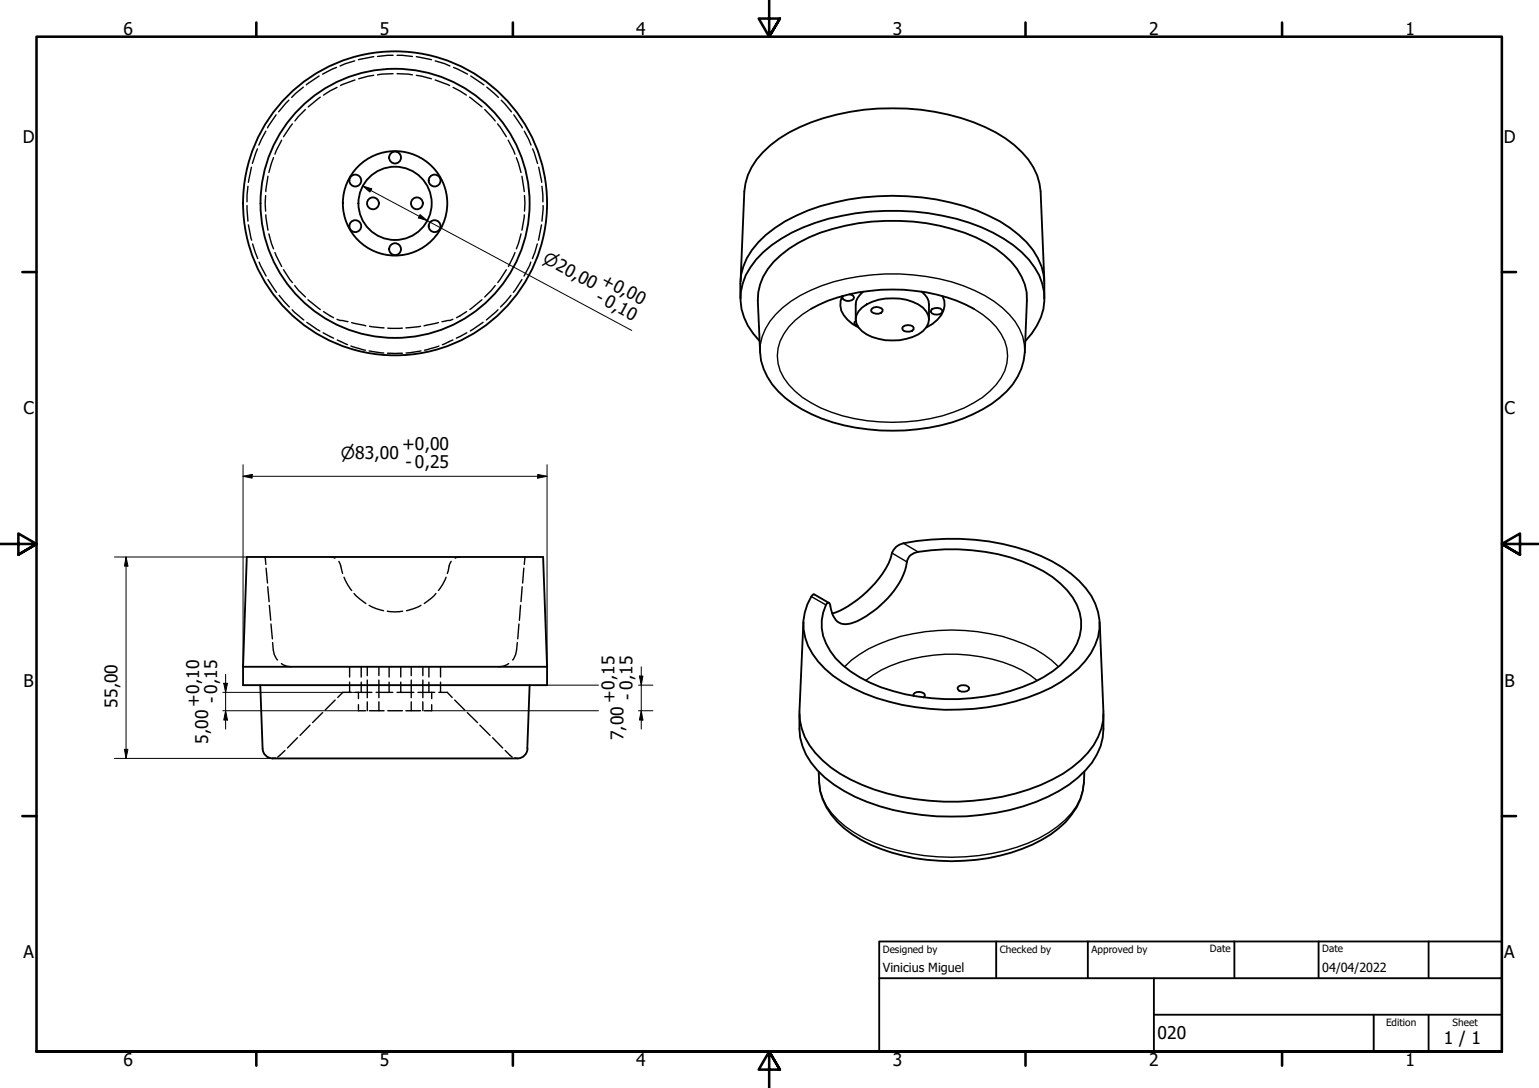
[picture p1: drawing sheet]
<svg xmlns="http://www.w3.org/2000/svg" width="420mm" height="297mm" viewBox="0 0 420 297" stroke-linecap="round" stroke-linejoin="round" font-family="sans-serif">
<!-- layer: Hidden (ISO) -->
<g fill="none" stroke="#000" stroke-width=".38">
<path d="M91.9 18.4l-3.8 1.8M96.8 16.6l-4 1.4M102 15.5l-4.1 .8M107.3 15.1l-4.2 .3M108.4 15.1l4.2 .3M113.7 15.5l4.1 .8M118.8 16.6l2.6 .8 1.4 .6M123.8 18.4l3.8 1.8M72.6 35.8l-1.9 3.8M75.4 31.4l-2.4 3.5M76.9 38.3l-1.8 3.8M78.9 27.4l-2.8 3.1"/>
<path d="M79.8 33.8l-2.4 3.5M82.8 23.8l-3.2 2.8M83.4 29.9l-2.9 3.1M87.1 20.8l-3.5 2.4M87.4 26.5l-3.3 2.7M92 23.9l-3.7 2.1M96.9 21.8l-3.9 1.6M102 20.6l-4.1 .9M107.3 20.1l-4.2 .3M108.4 20.1l4.2 .3M113.7 20.6l4.1 .9M118.8 21.8l3.9 1.6"/>
<path d="M123.7 23.9l3.6 2.1M128.2 26.5l3.4 2.7M128.5 20.8l3.6 2.4M132.3 29.9l2.9 3.1M132.9 23.8l3.2 2.8M135.8 33.8l2.4 3.5M136.8 27.4l2.8 3.1M138.7 38.3l1.9 3.8M140.3 31.4l2.3 3.5M143.1 35.8l1.9 3.8M67.4 56.1l.3 4.3M67.7 50.8l-.3 4.3"/>
<path d="M68.6 45.6l-.8 4.2M70.3 40.6l-1.4 4M72.5 53.4v4.2M72.6 58.7l.6 4.2M73.2 48.1l-.6 4.2M74.7 43l-1.3 4.1M141 43l1.2 4.1M142.5 48.1l.6 4.2M143.1 58.7l-.6 4.2M143.2 53.4v4.2M145.4 40.6l1.3 4M147.1 45.6l.8 4.2"/>
<path d="M148 50.8l.2 4.3M148.3 56.1l-.3 4.3M67.8 61.4l.9 4.2M69 66.6l1.4 4M70.7 71.6l1.9 3.8M73.2 76.3l2.3 3.5M73.4 63.9l1.3 4M75.1 68.9l1.8 3.9M77.4 73.6l2.4 3.5M80.5 78l2.9 3.1M135.2 78l-2.9 3.1M138.2 73.6l-2.3 3.5"/>
<path d="M140.6 68.9l-1.8 3.9M142.2 63.9l-1.2 4M142.5 76.3l-2.4 3.5M144.9 71.6l-1.8 3.8M146.7 66.6l-1.3 4M147.8 61.4l-.8 4.2M76.2 80.6l2.8 3.2M79.8 84.6l3.1 2.8M83.8 88l3.5 2.3M84.1 81.8l3.3 2.7M88.2 90.9l2.9 1.4M88.3 85.1l2.8 1.6"/>
<path d="M92 87.2l3 .6M92.1 92.8l2.8 1.3M95.8 94.5l4 1.1M96 88.1l3.9 .8M100.8 95.8l4 .6M100.9 89.1l3.9 .4M105.8 96.4h4.1M105.9 89.6h4M114.8 89.1l-4 .4M114.9 95.8l-4 .6M119.7 88.1l-3.9 .8M119.8 94.5l-3.9 1.1"/>
<path d="M123.6 92.8l-2.8 1.3M123.6 87.2l-3 .6M127.4 85.1l-2.7 1.6M127.4 90.9l-2.8 1.4M131.6 81.8l-3.3 2.7M131.9 88l-3.5 2.3M136 84.6l-3.2 2.8M139.5 80.6l-2.8 3.2M72.4 152.1l.2 2M72.6 155.1l.4 4.1M90.1 152.1l1.3 .3M92.5 153.3l.4 .7 .6 2.6"/>
<path d="M93.9 157.6l1 2 1.1 1.6M121.8 157.6l-1 2-1.1 1.6M123.2 153.3a4.3 4.3 0 0 0-.8 2.6l-.3 .7M125.6 152.1l-1.3 .3M143 155.1l-.3 4.1M143.3 152.1l-.2 2M73.1 160.2l.4 4.1M73.5 165.3l.4 4M74 170.4l.4 4M74.4 175.4a6.5 6.5 0 0 0 1.4 4.8M96.6 162l3.3 2.8M100.8 165.3l1.9 .9 2 .5"/>
<path d="M105.7 166.9l2.1 .2 2.1-.2M114.9 165.3l-1.9 .9-2 .5M119 162l-1.5 1.5-1.7 1.3M141.2 175.4a7 7 0 0 1-1.2 4.8M141.7 170.4l-.3 4M142.1 165.3l-.3 4M142.6 160.2l-.4 4.1M76.8 181.2l1.6 .7 1.2 .1M84.6 198l-2.7 2.8M88.1 194.5l-2.8 2.8M91.5 191.1l-2.7 2.8M95.4 182v2.8"/>
<path d="M95.4 186.2v2.8M95.9 189h-2.3l-1.4 1.4M97 189h4.5M97.9 192.4v1.6h1.9M97.9 189v1.7M98.6 182v2.8M98.6 186.2v2.8M100.3 182v2.5M100.3 185.7v4.8M100.3 191.6v2.4M100.8 194h4M102.7 189h4.6"/>
<path d="M103.4 182v2.5M103.4 185.7v4.8M103.4 191.6v2.4M105.9 194h4M106.2 182v2.8M106.2 186.2v2.8M108.4 189h4.6M109.4 182v2.8M109.4 186.2v2.8M110.8 194h4M112.3 182v2.5M112.3 185.7v4.8"/>
<path d="M112.3 191.6v2.4M114.1 189h4.6M115.4 182v2.5M115.4 185.7v4.8M115.4 191.6v2.4M117.1 182v2.8M117.1 186.2v2.8M117.9 192.4v1.6h-2.1M117.9 189v1.7M119.8 189h2.3l1.3 1.4M120.3 182v2.8M120.3 186.2v2.8"/>
<path d="M124.1 191.1l2.8 2.8M127.6 194.5l2.8 2.8M131 198l2.8 2.8M138.9 181.2l-1.6 .7-1.2 .1M75.2 206.9l-.8 .2M77.8 204.9l-2 1.8M81.2 201.4l-2.7 2.8M134.5 201.4l2.7 2.8M137.9 204.9l1.9 1.8M140.5 206.9l.7 .2"/>
</g>
<!-- layer: Visible (ISO) -->
<g fill="none" stroke="#000" stroke-width=".51">
<path d="M202.2 76.8l1-24.5a18 18 0 0 1 7.2-12.7 49.9 49.9 0 0 1 25.5-9.6 62.5 62.5 0 0 1 36 6.2 24.3 24.3 0 0 1 11.2 11.7l.7 2.2 .3 2.2 1 24.5M211.2 71.5a36.5 36.5 0 0 1 19.5-9.9 59.2 59.2 0 0 1 35.7 3.2 25.3 25.3 0 0 1 12.5 10.8l.9 2 .5 2.2-.5 16.4a17.4 17.4 0 0 1-6.9 12.4 42.6 42.6 0 0 1-22.5 8.6 53.5 53.5 0 0 1-31.5-5.5 21.6 21.6 0 0 1-11.1-13.2l-.9-16.5a14.8 14.8 0 0 1 4.3-10.5zM235.6 79.6a4.9 4.9 0 0 0-2 3.5v4.1M251.6 79.6a4.4 4.4 0 0 1 2 3.5v4.1M202.1 81.5v-4.1a17.8 17.8 0 0 1 7-13.3 46.8 46.8 0 0 1 22.5-9.6 69.5 69.5 0 0 1 35.1 3 34 34 0 0 1 15.3 10.7 15.5 15.5 0 0 1 3.1 9.2v4.1M207.4 93.1a15.9 15.9 0 0 1-4.6-15.6 22.4 22.4 0 0 1 10.4-12.3 58.1 58.1 0 0 1 32.4-7.6 57.2 57.2 0 0 1 28.5 7.6 22.4 22.4 0 0 1 10.4 12.3 14.7 14.7 0 0 1-2.8 13.5l-1.8 2.1M221.4 84.3a48.5 48.5 0 0 1 31.5-4.5 42.4 42.4 0 0 1 13 4.5M229.9 80.8a5.4 5.4 0 0 0 1.5 6.5l1.3 1.1 1.7 1M231.9 80.4l.6 .1 .5 .3 .2 .5a2 2 0 0 1-3.1 .3l.1-.8M233.7 87.6l-.4 .3-.1 .5 .4 .4 .6 .3M235.3 84a14.9 14.9 0 0 1 16.7 0 3.9 3.9 0 0 1 0 6.4 14.9 14.9 0 0 1-16.7 0 3.9 3.9 0 0 1 0-6.4zM238.1 84.3a2.11 2.11 0 0 1 2.9 .3 1.37 1.37 0 0 1-1.9 1l-1.2-.5-.1-.4z"/>
<path d="M246.5 89.2a2.18 2.18 0 0 1 2.9 .3v.4a2.1 2.1 0 0 1-3 .1l-.1-.4zM254.6 84.3a1.94 1.94 0 0 1 2.7 .7 1.93 1.93 0 0 1-3.2 .1l.1-.4zM257.3 80.8a5.2 5.2 0 0 1-1.4 6.5l-1.3 1.1-1.7 1M219.3 169.8l-1.1 24.6a17.2 17.2 0 0 0 6.3 13.2 44 44 0 0 0 21.5 9.9 68.1 68.1 0 0 0 38.2-3.2 31.7 31.7 0 0 0 14.4-10.9 15.5 15.5 0 0 0 2.6-9l-1-24.6M225.8 164.6l.4-.1 .3 .3a9.8 9.8 0 0 0 2 4.9 4.9 4.9 0 0 0 5.4 0 26.9 26.9 0 0 0 13.2-13.9l.3-1.3a3.7 3.7 0 0 1 3.2-3.8 55 55 0 0 1 34.3 5.2 20.2 20.2 0 0 1 9.9 11.3 13.1 13.1 0 0 1-3.5 12.5 32 32 0 0 1-15.5 8.9 57.5 57.5 0 0 1-38.3-2.2 23.7 23.7 0 0 1-11.9-10.6 11.9 11.9 0 0 1 .2-11.2zM226.3 164.6l-4.2-2.4a13.2 13.2 0 0 0-1.5 14.1 25.7 25.7 0 0 0 12.2 11.5 61.7 61.7 0 0 0 33 5.7 56 56 0 0 0 24-7.4 22 22 0 0 0 10-12.2 15.6 15.6 0 0 0-5.2-15.4 41.1 41.1 0 0 0-20.9-10 69 69 0 0 0-27.1-.2 4.5 4.5 0 0 0-3.5 4.1 28.9 28.9 0 0 1-15.9 15.1M66.4 182l1-29.9h80.9l1.1 29.9M66.4 182h83M66.4 182v5.1h83v-5.1M71.1 187.1l.6 17.3a2.76 2.76 0 0 0 2.8 2.7M144.6 187.1l-.6 17.3M218.2 194.9a18.9 18.9 0 0 0 1.8 11.1 28.3 28.3 0 0 0 13.4 11.5 66.8 66.8 0 0 0 49.4 1.4 33.3 33.3 0 0 0 15.3-10.7 15.5 15.5 0 0 0 3.1-9.2v-4.1"/>
<path d="M249.4 190v-.4a2.02 2.02 0 0 1 3.1 .1v.3l-.3 .4M261.7 187.4a2.18 2.18 0 0 1 2.9 .5 1.56 1.56 0 0 1-2.1 .9l-1-.6-.1-.4zM74.4 207.1h66.8M144 204.4a2.76 2.76 0 0 1-2.7 2.7M223.5 210.7a18.6 18.6 0 0 0 9.2 17.1 49.1 49.1 0 0 0 27.1 7.3 50.6 50.6 0 0 0 27-7.3 20.3 20.3 0 0 0 8.8-11.8l.4-5.3"/>
<circle cx="97" cy="49.3" r="1.62"/>
<circle cx="101.8" cy="55.5" r="1.62"/>
<circle cx="107.9" cy="43" r="1.62"/>
<circle cx="107.9" cy="55.5" r="10"/>
<circle cx="107.9" cy="55.5" r="14.3"/>
<circle cx="107.9" cy="55.5" r="36.7"/>
<circle cx="107.9" cy="55.5" r="41.5"/>
<circle cx="113.8" cy="55.5" r="1.62"/>
<circle cx="118.6" cy="49.3" r="1.62"/>
<circle cx="97" cy="61.7" r="1.62"/>
<circle cx="107.9" cy="68" r="1.62"/>
<circle cx="118.6" cy="61.7" r="1.62"/>
</g>
<!-- layer: Visible Narrow (ISO) -->
<path d="M207.5 96.2a15.4 15.4 0 0 1 6.2-12.2 44 44 0 0 1 24.4-9 55.8 55.8 0 0 1 30.8 5.7 21.3 21.3 0 0 1 10.3 11.2l.5 2.1 .1 2.2M221.4 84.3a17.1 17.1 0 0 0-9 10.8 12.3 12.3 0 0 0 4.6 11.7 34.8 34.8 0 0 0 19.7 8.1 50.4 50.4 0 0 0 26.6-3.5 21.2 21.2 0 0 0 11-10.2 11.5 11.5 0 0 0-2.3-11.9l-1.7-1.8-2.1-1.7-2.3-1.5M243.5 151l4.1 2.4M246.6 148.3l4 2.4M221.5 162.9l4 2.2M230.6 182a32.6 32.6 0 0 1 15.3-8.3 54.5 54.5 0 0 1 33.8 2.2 28.1 28.1 0 0 1 9.3 6.1M236.3 185.8a34.2 34.2 0 0 1 18.6-6.9 44.4 44.4 0 0 1 24.1 4l4.1 2.9M223.6 213.7a16.3 16.3 0 0 0 7.2 12 46.7 46.7 0 0 0 25.2 8.2 55.9 55.9 0 0 0 27.7-5.1 22.9 22.9 0 0 0 11.3-10.9l.6-2.1 .3-2.1" fill="none" stroke="#000" stroke-width=".38"/>
<!-- layer: Border (ISO) -->
<g fill="none" stroke="#000" stroke-width=".7">
<path d="M70 6.1v3.9M140 6.1v3.9M210 0v10l-2.9-4.9h5.8l-2.9 4.9 2.9-4.9M280 6.1v3.9M350 6.1v3.9M6.1 74.3h3.9M410 74.3h3.9M0 148.5h10l-5-2.8v5.7l5-2.9-5 2.9M420 148.5h-10l5-2.8v5.7l-5-2.9 5 2.9M6.1 222.8h3.9M410 222.8h3.9M10 287.1v-277.1h400v277.1h-400h400"/>
<path d="M70 287.1v3.8M140 287.1v3.8M212.9 292l-2.9-4.9 2.9 4.9h-5.8l2.9-4.9v9.9M280 287.1v3.8M350 287.1v3.8"/>
</g>
<!-- layer: Title (ISO) -->
<path d="M240 257h170v30.1h-170zM272 257v10.1M297 257v10.1M337 257v10.1M360 257v10.1M390 257v10.1M240 267.1h170M315 277h95M315 267.1v20M375 277v10.1M390 277v10.1" fill="none" stroke="#000" stroke-width=".51"/>
<!-- layer: Dimension (ISO) -->
<g fill="none" stroke="#000" stroke-width=".27">
<path d="M99.1 50.8l2.4 .7-.5 .9zM99.1 50.8l73.4 39.4M114.7 58.6l1.9 1.6-2.4-.7zM66.4 130l2.4-.5v1zM66.4 130h83M66.4 126.9v55.1M146.8 129.5l2.6 .5-2.6 .5zM149.4 126.9v55.1M31.2 152.1h36.2M34.4 152.1l.5 2.4h-.9zM34.4 152.1v55M60.8 189h37.1"/>
<path d="M60.8 194h37.1M61.1 186.5h1l-.5 2.5zM61.6 194l.5 2.6h-1zM61.6 184.1v15M117.9 194h45.5M149.4 187.1h14M174.3 194h3.9M174.3 187.1h3.9M174.6 184.6h.9l-.4 2.5zM175.1 194l.4 2.6h-.9zM175.1 182v17.1M31.2 207.1h43.2"/>
<path d="M34 204.6h.9l-.5 2.5z"/>
</g>
<g fill="#000">
<path d="M99.1 50.8l2.4 .7-.5 .9z" fill-rule="evenodd"/>
<path d="M114.7 58.6l1.9 1.6-2.4-.7z" fill-rule="evenodd"/>
<path d="M66.4 130l2.4-.5v1z" fill-rule="evenodd"/>
<path d="M146.8 129.5l2.6 .5-2.6 .5z" fill-rule="evenodd"/>
<path d="M34.4 152.1l.5 2.4h-.9z" fill-rule="evenodd"/>
<path d="M61.1 186.5h1l-.5 2.5z" fill-rule="evenodd"/>
<path d="M61.6 194l.5 2.6h-1z" fill-rule="evenodd"/>
<path d="M174.6 184.6h.9l-.4 2.5z" fill-rule="evenodd"/>
<path d="M175.1 194l.4 2.6h-.9z" fill-rule="evenodd"/>
<path d="M34 204.6h.9l-.5 2.5z" fill-rule="evenodd"/>
</g>
<g font-size="4.8">
<text x="33.7" y="9.6">6</text>
<text x="103.7" y="9.6">5</text>
<text x="173.7" y="9.6">4</text>
<text x="243.7" y="9.6">3</text>
<text x="313.7" y="9.6">2</text>
<text x="383.7" y="9.6">1</text>
<text x="6.2" y="38.9">D</text>
<text x="410.5" y="38.9">D</text>
<text x="163.8" y="77.5" transform="rotate(28 163.8 77.5)">+0,00</text>
<text x="162.3" y="82.2" transform="rotate(28 162.3 82.2)">- 0,10</text>
<text x="6.4" y="113.1">C</text>
<text x="410.7" y="113.1">C</text>
<text x="109.8" y="122.9">+0,00</text>
<text x="110.7" y="127.8">- 0,25</text>
<text x="6.4" y="187.4">B</text>
<text x="168" y="191.9" transform="rotate(-90 168 191.9)">+0,15</text>
<text x="172.8" y="191" transform="rotate(-90 172.8 191)">- 0,15</text>
<text x="410.7" y="187.4">B</text>
<text x="32.1" y="193.2" transform="rotate(-90 32.1 193.2)">55,00</text>
<text x="54.5" y="192.9" transform="rotate(-90 54.5 192.9)">+0,10</text>
<text x="59.4" y="192" transform="rotate(-90 59.4 192)">- 0,15</text>
<text x="56.8" y="203.1" transform="rotate(-90 56.8 203.1)">5,00</text>
<text x="170.2" y="202.1" transform="rotate(-90 170.2 202.1)">7,00</text>
<text x="6.4" y="261.7">A</text>
<text x="410.7" y="261.7">A</text>
<text x="316" y="283.8">020</text>
<text x="394.2" y="285">1 / 1</text>
<text x="33.7" y="290.9">6</text>
<text x="103.7" y="290.9">5</text>
<text x="173.7" y="290.9">4</text>
<text x="243.7" y="290.9">3</text>
<text x="313.7" y="290.9">2</text>
<text x="383.7" y="290.9">1</text>
</g>
<g font-size="4.6">
<text x="148" y="71.6" transform="rotate(28 148 71.6)">⌀20,00</text>
<text x="93" y="125.3">⌀83,00</text>
</g>
<g font-size="3.4">
<text x="241" y="265.4">Vinicius Miguel</text>
<text x="361" y="265.5">04/04/2022</text>
</g>
<g font-size="2.7">
<text x="241" y="260.1">Designed by</text>
<text x="273" y="260.1">Checked by</text>
<text x="298" y="260.1">Approved by</text>
<text x="330.3" y="260">Date</text>
<text x="361" y="260">Date</text>
<text x="378.4" y="280.1">Edition</text>
<text x="396.6" y="280.1">Sheet</text>
</g>
</svg>
